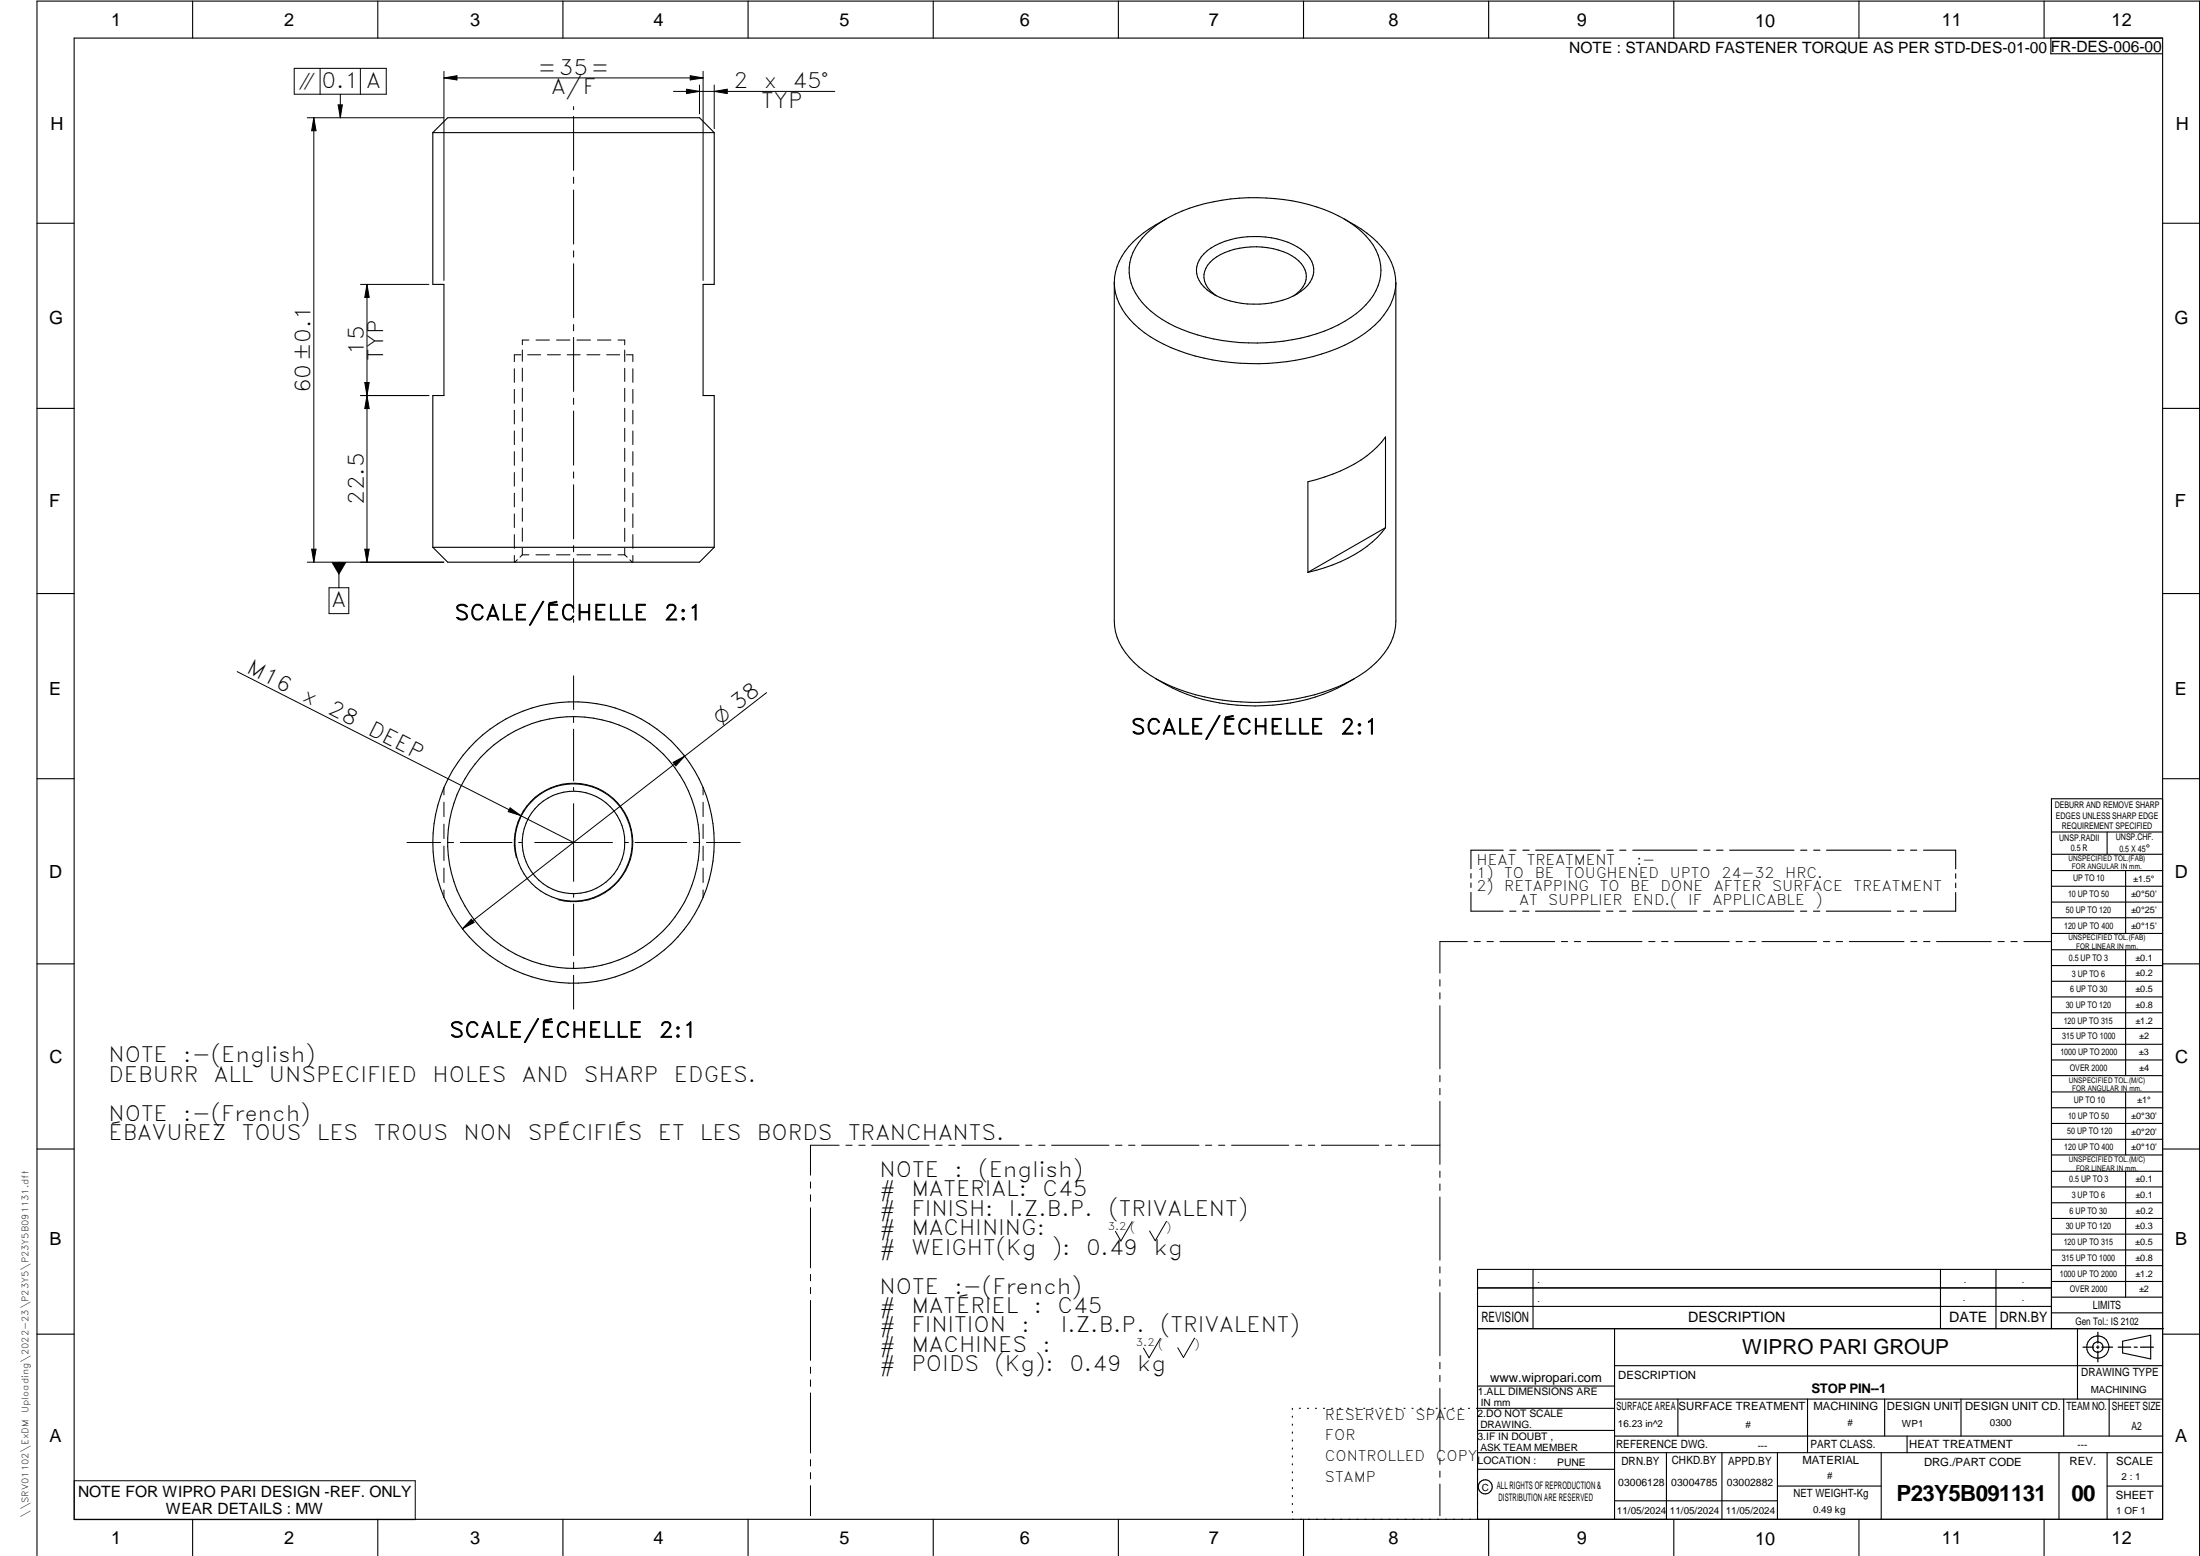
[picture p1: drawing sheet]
<svg xmlns="http://www.w3.org/2000/svg" width="594mm" height="420mm" viewBox="0 0 594 420" stroke-linecap="round" stroke-linejoin="round" font-family="sans-serif">
<g fill="none" stroke="#000" stroke-width=".3">
<path d="M20 10.3h564v400h-564zM52 .3v10M102 .3v10M152 .3v10M202 .3v10M252 .3v10M302 .3v10M352 .3v10M402 .3v10M452 .3v10M502 .3v10M552 .3v10"/>
<path d="M553.8 10.3v4.2h30.2M116.9 35.8l4-4h68l4 4M116.9 35.8v41h3v30h-3v41M116.9 35.8h76M192.9 35.8v41h-3v30h3v41M314.9 59.1a27.1 27.1 0 0 0-12.7 11.5 13.8 13.8 0 0 0-1.3 5.7M363 59.1a31.3 31.3 0 0 1 11.1 8.9 13.6 13.6 0 0 1-.4 17 32.9 32.9 0 0 1-16.8 10.6 61.2 61.2 0 0 1-42.6-2.6 23.6 23.6 0 0 1-12.6-12.4l-.7-2.9-.1-1.4M10 60.3h10M309.6 63.1a37 37 0 0 1 20.4-9 53.7 53.7 0 0 1 31.4 4.2 21.5 21.5 0 0 1 10.7 10.6 12.6 12.6 0 0 1-3.3 13.4 35 35 0 0 1-19.9 9.4 53.8 53.8 0 0 1-33.4-4.5 20.3 20.3 0 0 1-10.1-10.7 13 13 0 0 1 4.2-13.4zM325.2 68.5a20.1 20.1 0 0 1 14.9-4.6 18.5 18.5 0 0 1 13 5 6 6 0 0 1-.8 9 21.3 21.3 0 0 1-15.4 4.2 19 19 0 0 1-11.7-4.6 5.9 5.9 0 0 1 0-9zM349.4 79.9a6.4 6.4 0 0 0 3.3-6.2 9 9 0 0 0-6.2-5.8 21.7 21.7 0 0 0-18 1.5 5.8 5.8 0 0 0-2.9 7.4 8.1 8.1 0 0 0 2.9 3.1M376.9 76.3v91.4a15.6 15.6 0 0 1-5.3 11.2 41.1 41.1 0 0 1-21.4 9.8 59.3 59.3 0 0 1-37.7-5.2 21.5 21.5 0 0 1-11.3-12.9l-.3-2.9v-91.4"/>
<path d="M584 60.3h10M10 110.3h10M584 110.3h10M116.9 147.8h76M192.9 147.8l-4 4h-68l-4-4M374.1 142.5v-24.5a31.3 31.3 0 0 1-16.3 10.8l-4.6 1.3v24.5M374.1 142.5a32 32 0 0 1-16.3 10.8l-4.6 1.3M374.1 142.5l-20.9 12.1M10 160.3h10M584 160.3h10M365.8 183.2a52.1 52.1 0 0 1-38.8 6.2 43.9 43.9 0 0 1-15-6.2M10 210.3h10"/>
<path d="M584 215.7h-30v143.1M584 210.3h10M397.2 235.9v1.2M397.2 238.4v1.2M405.9 229.6h-8.7v5M407.7 229.6h1.7M411.2 229.6h1.7M414.7 229.6h17.4M433.9 229.6h1.7M437.4 229.6h1.7M440.9 229.6h17.4M460.1 229.6h1.7"/>
<path d="M463.5 229.6h1.8M467.1 229.6h17.4M486.2 229.6h1.7M489.7 229.6h1.7M493.2 229.6h17.4M512.4 229.6h1.7M515.9 229.6h1.7M519.4 229.6h8.7v5M528.1 235.9v1.3M528.1 238.5v1.2M554 224.7h30M554 230.7h30"/>
<path d="M554 235.1h30M554 239.3h30M569 224.7v6M574 235.1v17M397.2 241v5h8.7M407.7 246h1.7M411.2 246h1.7M414.6 246h17.4M433.8 246h1.8M437.3 246h1.7M440.9 246h17.3M460 246h1.7"/>
<path d="M463.5 246h1.7M467 246h17.4M486.2 246h1.7M489.7 246h1.7M493.2 246h17.4M512.4 246h1.7M515.9 246h1.7M528.1 241v5h-8.7M554 243.6h30M554 247.8h30M554 252.1h30M554 256.5h30"/>
<path d="M574 256.5v33.9M10 260.3h10M554 260.7h30M554 265h30M554 269.2h30M554 273.5h30M554 277.7h30M584 260.3h10M554 282h30M554 286.2h30M554 290.4h30M554 294.9h30"/>
<path d="M554 299.1h30M574 294.9v17M10 310.3h10M554 303.4h30M554 307.6h30M554 311.9h30M554 316.3h30M574 316.3v34M584 310.3h10M554 320.5h30M554 324.8h30M554 329h30"/>
<path d="M554 333.2h30M554 337.5h30M399 358.8h185.2M399 352.8h155M399 347.8h155M414 342.8v16M436 358.8v51.5M524 342.8v16M539 342.8v16M554 341.8h30M554 346h30M554 350.3h30"/>
<path d="M554 354.5h30M554 342.8h-155v67.5M561 358.8v19M10 360.3h10M399 374.3h37M436 377.8h148M453.1 377.8v10M488.1 377.8v14.5M508.9 377.8v10M529.5 377.8v10M557.3 377.8v10M569.5 377.8v10"/>
<path d="M573.2 362.2l7.6-1.6v6.3l-7.6-1.6zM584 368.8h-148M584 360.3h10M349 380.3v.3M349 382.4v.3M349 384.6v.3M349 386.7v.3M349 388.8v.3M349 391v.3M349 393.1v.3M349 395.3v.3M349 397.4v.3"/>
<path d="M349 399.5v.3M350.9 380.3h.2M353.1 380.3h.2M355.2 380.3h.3M357.4 380.3h.3M359.6 380.3h.3M361.7 380.3h.3M363.9 380.3h.3M366.1 380.3h.3M368.3 380.3h.2M370.4 380.3h.3M372.6 380.3h.3"/>
<path d="M374.8 380.3h.3M376.9 380.3h.4M379.1 380.3h.3M381.3 380.3h.3M383.4 380.3h.4M385.6 380.3h.3M387.8 380.3h.3M390 380.3h.3M392.2 380.3h.3M394.3 380.3h.3M396.5 380.3h.3M398.7 380.3h37.3"/>
<path d="M399 396.7h37M399 392.3h185M399 386.2h37M436 387.8h148M450 392.3v18M465 392.3v18M480 392.3v18M508 392.3v18M515 387.8v4.5M556 392.3v18M569 392.3v18M52 410.3v9.7"/>
<path d="M102 410.3v9.7M152 410.3v9.7M202 410.3v9.7M252 410.3v9.7M302 410.3v9.7M349 401.7v.3M349 403.8v.4M349 406v.3M349 408.1v.3M352 410.3v9.7M402 410.3v9.7M436 405.3h44"/>
<path d="M452 410.3v9.7M480 401.3h28M502 410.3v9.7M552 410.3v9.7M569 401.3h15M10 420v-419.7h584v419.7"/>
<circle cx="154.9" cy="227.5" r="13.8"/>
<circle cx="154.9" cy="227.5" r="38"/>
<circle cx="154.9" cy="227.5" r="15.8"/>
<circle cx="154.9" cy="227.5" r="34"/>
<circle cx="566.5" cy="363.7" r="1.39"/>
<circle cx="566.5" cy="363.8" r="3"/>
<circle cx="401.1" cy="401.5" r="1.9"/>
</g>
<g fill="none" stroke="#000" stroke-width=".27">
<path d="M79.5 18.5h24.8v6.9h-24.8zM86.4 18.5v6.9M97.3 18.5v6.9M119.9 19.3v56.4M189.9 19.3v56.4M83 31.8h36.8M84.7 31.8v120M84.7 31.8l.6 3.5h-1.1zM91.3 28.3h1.1l-.5 3.5zM91.9 25.4v6.4M119.9 21l3.5-.6v1.2zM119.9 21h70"/>
<path d="M154.9 28.8v.8M154.9 31.4v14.6M181.9 24.7h43.5M185.4 24.1l3.5 .6-3.5 .6zM186.4 20.4l3.5 .6-3.5 .6zM188.9 22.9v7.8M192.9 22.9v11.9M192.9 24.7l3.5-.6v1.2zM154.9 47.8v1.7M154.9 51.3v14.6M97.4 76.8h18.4M99.1 76.8v75"/>
<path d="M99.1 76.8l.6 3.5h-1.2zM154.9 67.7v1.7M154.9 71.2v14.6M138.9 99.6v3.7M140.7 95.8h-1.8v1.9M141 99.4v3.6M141 94.5v3.1M142.5 95.8h3.5M142.8 91.8h-1.8v1.3M144.7 91.8h3.7M147.8 95.8h3.5M150.3 91.8h3.6"/>
<path d="M153.2 95.8h3.5M154.9 87.6v1.7M154.9 91.1v14.6M155.8 91.8h3.7M158.5 95.8h3.5M161.3 91.8h3.7M163.8 95.8h3.5M166.9 91.8h1.8v1.3M168.7 94.5v3.1M168.7 99.4v3.6M169.2 95.8h1.7v1.9M170.9 99.6v3.7"/>
<path d="M97.4 106.8h18.4M98.5 103.3h1.2l-1.2 7h1.2zM138.9 105.2v3.7M138.9 110.8v3.7M138.9 116.4v3.7M141 104.8v3.6M141 110.2v3.5M141 115.6v3.6M154.9 107.5v1.7M154.9 111v14.6M168.7 104.9v3.5M168.7 110.2v3.6"/>
<path d="M168.7 115.7v3.5M170.9 105.2v3.7M170.9 110.8v3.7M170.9 116.4v3.7M138.9 122v3.6M138.9 127.6v3.7M138.9 133.2v3.7M138.9 138.8v3.7M141 121v3.5M141 126.4v3.6M141 131.8v3.5M141 137.2v3.6"/>
<path d="M154.9 127.4v1.7M154.9 130.9v14.6M168.7 121v3.6M168.7 126.4v3.6M168.7 131.8v3.6M168.7 137.2v3.6M170.9 122v3.6M170.9 127.6v3.7M170.9 133.2v3.7M170.9 138.8v3.7M83 151.8h36.8M84.2 148.3h1.1l-.6 3.5z"/>
<path d="M88.9 158.7h5.3v7h-5.3zM91.5 151.8v6.9M98.5 148.3h1.2l-.6 3.5zM138.9 144.4v3.7M138.9 150v1.8M139.7 151.1l-.6 .7M141 149.8h1.8M141 142.6v3.6M141 148v1.8M141 149.8l-.6 .7M144.7 149.8h3.7M150.3 149.8h3.6"/>
<path d="M154.9 147.3v1.7M154.9 150.8v14.6M155.8 149.8h3.7M161.3 149.8h3.7M166.9 149.8h1.8M168.7 142.6v3.6M168.7 148v1.8M168.7 149.8l.7 .7M170.1 151.2l.6 .6M170.9 144.4v3.7M170.9 150v1.8M154.9 167.2v.9"/>
<path d="M64 181.4l90.9 46.1M154.9 182.5v9.1M154.9 193.4v1.7M154.9 196.9v14M207 187l-22.1 17.2M119.9 212.7v1.9M119.9 216.6v3.9M137.7 218.1l2.9 2.1-3.4-1zM154.9 217v21M154.9 212.6v.9M181.8 205.9l3.1-1.7-2.4 2.6zM184.9 204.2l-60 46.6"/>
<path d="M189.9 212.7v1.9M189.9 216.6v3.9M109.9 227.5h9.1M119.9 222.5v3.9M119.9 228.5v3.9M119.9 234.4v3.9M120.8 227.5h1.7M124.3 227.5h14M139.4 231.6a16 16 0 0 1 14.1-20 16 16 0 0 1 17.3 17.3 16 16 0 0 1-20.1 14.1M140 227.5h.9M144.4 227.5h21M168.9 227.5h.8"/>
<path d="M171.5 227.5h14M187.2 227.5h1.8M189.9 222.5v3.9M189.9 228.5v3.9M189.9 234.4v3.9M190.7 227.5h9.2M119.9 240.3v2M127.3 248.2l.7 .9-3.1 1.7zM154.9 241.5v.8M154.9 244.1v14M154.9 259.8v1.8M189.9 240.3v2"/>
<path d="M396.2 254.3h-7.4v8.5M398.1 254.3h1.6M401.5 254.3h1.8M405 254.3h14.8M421.6 254.3h1.7M425.1 254.3h1.7M428.6 254.3h14.8M445.2 254.3h1.7M448.7 254.3h1.7M452.2 254.3h14.8M468.8 254.3h1.7M472.3 254.3h1.7"/>
<path d="M475.8 254.3h14.8M492.4 254.3h1.7M495.8 254.3h1.8M499.4 254.3h14.7M516 254.3h1.6M519.4 254.3h1.8M522.9 254.3h14.8M539.5 254.3h1.7M543 254.3h1.7M546.5 254.3h7.4M154.9 263.4v9.1M388.8 264.5v1.8"/>
<path d="M388.8 268.1v1.6M388.8 271.6v17M388.8 290.4v1.7M388.8 293.9v1.7M388.8 297.4v17M218.9 319.2v1.6M226.6 309.2h-7.7v8.1M228.4 309.2h1.7M231.9 309.2h1.7M235.4 309.2h15.5M252.7 309.2h1.7M256.2 309.2h1.7"/>
<path d="M259.7 309.2h15.5M277 309.2h1.7M280.5 309.2h1.7M284 309.2h15.5M301.2 309.2h1.8M304.8 309.2h1.7M308.3 309.2h15.5M325.5 309.2h1.7M329.1 309.2h1.6M332.6 309.2h15.4M349.8 309.2h1.7M353.3 309.2h1.7"/>
<path d="M356.8 309.2h15.5M374.1 309.2h1.7M377.6 309.2h1.7M381.1 309.2h7.7M388.8 316.2v1.7M388.8 319.7v1.7M218.9 322.6v1.8M218.9 326.1v16.2M305.7 329.9l-3 5.2-1.5-2.6M315 329.8l-3.1 5.2-1.5-2.6M388.8 323.2v17.1M218.9 344.1v1.8"/>
<path d="M218.9 347.6v1.7M218.9 351.2v16.1M388.8 342.1v1.6M388.8 345.6v1.7M388.8 349v17.1M218.9 369.1v1.7M218.9 372.6v1.8M218.9 376.1v16.2M313.3 361.4l-3 5.2-1.5-2.6M322.6 361.3l-3 5.3-1.6-2.7M388.8 367.9v1.7M388.8 371.4v1.7"/>
<path d="M388.8 374.9v17M20.1 399.8h92v10.5h-92zM218.9 394.1v1.8M218.9 397.6v1.7M388.8 393.7v1.7M388.8 397.2v1.7M218.9 401.2v8.1M388.8 400.7v8.6"/>
</g>
<path d="M566.5 359.7v3M562.5 363.8h2.9M566.1 363.8h.7M566.5 363.4v.7M566.5 364.9v2.8M567.6 363.8h2.9M572 363.8h3.4M576.3 363.8h.8M578 363.8h3.5" fill="none" stroke="#000" stroke-width=".34"/>
<g fill="#000">
<path d="M84.7 31.8l.6 3.5h-1.1zM91.3 28.3h1.1l-.5 3.5zM119.9 21l3.5-.6v1.2zM185.4 24.1l3.5 .6-3.5 .6zM186.4 20.4l3.5 .6-3.5 .6zM192.9 24.7l3.5-.6v1.2zM99.1 76.8l.6 3.5h-1.2zM98.5 103.3h1.2l-.6 3.5zM99.1 106.8l.6 3.5h-1.2zM84.2 148.3h1.1l-.6 3.5zM89.5 151.8h4l-2 3.5zM98.5 148.3h1.2l-.6 3.5z"/>
<path d="M137.7 218.1l2.9 2.1-3.4-1zM181.8 205.9l3.1-1.7-2.4 2.6zM127.3 248.2l.7 .9-3.1 1.7z"/>
</g>
<g font-size="6">
<text x="512.1" y="405.2">P23Y5B091131</text>
<text x="559.4" y="405.2">00</text>
</g>
<g font-size="5.7">
<text x="86.8" y="23.7">0.1 A</text>
<text x="145.2" y="20.2">=35=</text>
<text x="198.1" y="23.8">2</text>
<text x="206.2" y="23.8">x</text>
<text x="214" y="23.8">45°</text>
<text x="148.8" y="25.4">A/F</text>
<text x="205.6" y="29.1">TYP</text>
<text x="98.2" y="95.8" transform="rotate(-90 98.2 95.8)">15</text>
<text x="103.5" y="97.4" transform="rotate(-90 103.5 97.4)">TYP</text>
<text x="83.9" y="106.2" transform="rotate(-90 83.9 106.2)">60±0.1</text>
<text x="98.2" y="136.4" transform="rotate(-90 98.2 136.4)">22.5</text>
<text x="89.5" y="164">A</text>
<text x="122.8" y="167.4">SCALE/ÉCHELLE</text>
<text x="179.3" y="167.4">2:1</text>
<text x="66.3" y="181.5" transform="rotate(27 66.3 181.5)">M16</text>
<text x="81.3" y="189.1" transform="rotate(27 81.3 189.1)">x</text>
<text x="88.3" y="192.7" transform="rotate(27 88.3 192.7)">28</text>
<text x="99.1" y="198.1" transform="rotate(27 99.1 198.1)">DEEP</text>
<text x="305.4" y="198.2">SCALE/ÉCHELLE</text>
<text x="361.9" y="198.2">2:1</text>
<text x="121.4" y="280.1">SCALE/ÉCHELLE</text>
<text x="177.9" y="280.1">2:1</text>
<text x="29.3" y="286.9">NOTE</text>
<text x="49.5" y="286.9">:-(English)</text>
<text x="29.3" y="292.1">DEBURR</text>
<text x="57.7" y="292.1">ALL</text>
<text x="72.6" y="292.1">UNSPECIFIED</text>
<text x="116.8" y="292.1">HOLES</text>
<text x="140.9" y="292.1">AND</text>
<text x="157.6" y="292.1">SHARP</text>
<text x="182" y="292.1">EDGES.</text>
<text x="29.3" y="302.6">NOTE</text>
<text x="49.5" y="302.6">:-(French)</text>
<text x="29.3" y="307.8">ÉBAVUREZ</text>
<text x="65.3" y="307.8">TOUS</text>
<text x="85.6" y="307.8">LES</text>
<text x="100.9" y="307.8">TROUS</text>
<text x="125.2" y="307.8">NON</text>
<text x="142.6" y="307.8">SPÉCIFIÉS</text>
<text x="177.6" y="307.8">ET</text>
<text x="189" y="307.8">LES</text>
<text x="204.4" y="307.8">BORDS</text>
<text x="229" y="307.8">TRANCHANTS.</text>
<text x="237.5" y="317.8">NOTE</text>
<text x="257.7" y="317.8">:</text>
<text x="264.1" y="317.8">(English)</text>
<text x="237.5" y="323">#</text>
<text x="246.1" y="323">MATERIAL:</text>
<text x="281.5" y="323">C45</text>
<text x="237.5" y="328.3">#</text>
<text x="246.1" y="328.3">FINISH:</text>
<text x="272.4" y="328.3">I.Z.B.P.</text>
<text x="299.3" y="328.3">(TRIVALENT)</text>
<text x="237.5" y="333.5">#</text>
<text x="246.1" y="333.5">MACHINING:</text>
<text x="237.5" y="338.8">#</text>
<text x="246.1" y="338.8">WEIGHT(Kg</text>
<text x="284" y="338.8">):</text>
<text x="293.3" y="338.8">0.49</text>
<text x="311.6" y="338.8">kg</text>
<text x="237.5" y="349.3">NOTE</text>
<text x="257.7" y="349.3">:-(French)</text>
<text x="237.5" y="354.5">#</text>
<text x="237.5" y="359.8">#</text>
<text x="246.1" y="354.5">MATÉRIEL</text>
<text x="246.1" y="359.8">FINITION</text>
<text x="275.8" y="359.8">:</text>
<text x="279.2" y="354.5">:</text>
<text x="285.6" y="354.5">C45</text>
<text x="286.4" y="359.8">I.Z.B.P.</text>
<text x="313.3" y="359.8">(TRIVALENT)</text>
<text x="237.5" y="365">#</text>
<text x="246.1" y="365">MACHINES</text>
<text x="281.5" y="365">:</text>
<text x="237.5" y="370.3">#</text>
<text x="246.1" y="370.3">POIDS</text>
<text x="268.5" y="370.3">(Kg):</text>
<text x="288.8" y="370.3">0.49</text>
<text x="307.1" y="370.3">kg</text>
</g>
<text font-size="5.6" x="470.5" y="365.5">WIPRO PARI GROUP</text>
<g font-size="5.4">
<text x="80.7" y="23.7">i</text>
<text x="194.4" y="195.7" transform="rotate(-38 194.4 195.7)">O 38</text>
</g>
<g font-size="4.9">
<text x="30" y="6.9">1</text>
<text x="76.7" y="6.9">2</text>
<text x="127" y="6.9">3</text>
<text x="176.5" y="6.9">4</text>
<text x="226.7" y="6.9">5</text>
<text x="275.4" y="6.9">6</text>
<text x="326.4" y="6.9">7</text>
<text x="375" y="6.9">8</text>
<text x="425.8" y="6.9">9</text>
<text x="473.9" y="7.3">10</text>
<text x="524.3" y="6.9">11</text>
<text x="570.2" y="6.9">12</text>
<text x="13.6" y="35.1">H</text>
<text x="587.6" y="35.1">H</text>
<text x="13.2" y="87.5">G</text>
<text x="587.2" y="87.5">G</text>
<text x="13.2" y="137">F</text>
<text x="587.2" y="137">F</text>
<text x="13.2" y="187.6">E</text>
<text x="587.2" y="187.6">E</text>
<text x="13.2" y="237">D</text>
<text x="587.2" y="237">D</text>
<text x="13.4" y="287.1">C</text>
<text x="587.4" y="287.1">C</text>
<text x="13.4" y="336.2">B</text>
<text x="587.4" y="336.2">B</text>
<text x="13.4" y="389.3">A</text>
<text x="587.4" y="389.3">A</text>
<text x="30" y="416.9">1</text>
<text x="76.7" y="416.9">2</text>
<text x="127" y="416.9">3</text>
<text x="176.5" y="416.9">4</text>
<text x="226.7" y="416.9">5</text>
<text x="275.4" y="416.9">6</text>
<text x="326.4" y="416.9">7</text>
<text x="375" y="416.9">8</text>
<text x="425.8" y="416.9">9</text>
<text x="473.9" y="417.3">10</text>
<text x="524.3" y="416.9">11</text>
<text x="570.2" y="416.9">12</text>
</g>
<g font-size="4.2">
<text x="423.7" y="14.3">NOTE : STANDARD FASTENER TORQUE AS PER STD-DES-01-00</text>
<text x="553.8" y="14">FR-DES-006-00</text>
<text x="21.1" y="404.3">NOTE FOR WIPRO PARI DESIGN -REF. ONLY</text>
<text x="44.8" y="408.8">WEAR DETAILS : MW</text>
</g>
<g font-size="3.9">
<text x="398.7" y="233.5">HEAT</text>
<text x="412.3" y="233.5">TREATMENT</text>
<text x="441.9" y="233.5">:-</text>
<text x="398.7" y="237.1">1)</text>
<text x="406.2" y="237.1">TO</text>
<text x="414.4" y="237.1">BE</text>
<text x="422.6" y="237.1">TOUGHENED</text>
<text x="450.9" y="237.1">UPTO</text>
<text x="464.8" y="237.1">24-32</text>
<text x="482.1" y="237.1">HRC.</text>
<text x="398.7" y="240.7">2)</text>
<text x="406.2" y="240.7">RETAPPING</text>
<text x="410.2" y="244.3">AT</text>
<text x="418.1" y="244.3">SUPPLIER</text>
<text x="432" y="240.7">TO</text>
<text x="440.2" y="240.7">BE</text>
<text x="441" y="244.3">END.(</text>
<text x="448.4" y="240.7">DONE</text>
<text x="455.9" y="244.3">IF</text>
<text x="462.4" y="244.3">APPLICABLE</text>
<text x="462.8" y="240.7">AFTER</text>
<text x="478.5" y="240.7">SURFACE</text>
<text x="490.2" y="244.3">)</text>
<text x="500.5" y="240.7">TREATMENT</text>
<text x="400" y="357.1">REVISION</text>
<text x="455.9" y="357.1">DESCRIPTION</text>
<text x="526.4" y="357.1">DATE</text>
<text x="540" y="357.1">DRN.BY</text>
<text x="357.8" y="383.3">RESERVED</text>
<text x="382.3" y="383.3">SPACE</text>
<text x="357.8" y="388.9">FOR</text>
<text x="357.8" y="394.5">CONTROLLED</text>
<text x="387.8" y="394.5">COPY</text>
<text x="357.8" y="400">STAMP</text>
</g>
<text font-size="3.6" x="489.2" y="376.1">STOP PIN--1</text>
<text font-size="3.5" x="402.4" y="373.3">www.wipropari.com</text>
<g font-size="3.1">
<text x="565.1" y="353.5">LIMITS</text>
<text x="562" y="371.7">DRAWING TYPE</text>
<text x="437" y="372.3">DESCRIPTION</text>
<text x="436.5" y="380.8">SURFACE AREA</text>
<text x="453.3" y="380.8">SURFACE TREATMENT</text>
<text x="489.7" y="380.8">MACHINING</text>
<text x="509.5" y="380.8">DESIGN UNIT</text>
<text x="530.6" y="380.8">DESIGN UNIT CD.</text>
<text x="558" y="380.6">TEAM NO.</text>
<text x="570.3" y="380.7">SHEET SIZE</text>
<text x="575.6" y="386.1">A2</text>
<text x="436.4" y="391.1">REFERENCE DWG.</text>
<text x="437.8" y="395.5">DRN.BY</text>
<text x="451.4" y="395.4">CHKD.BY</text>
<text x="466.6" y="395.5">APPD.BY</text>
<text x="486.7" y="395.4">MATERIAL</text>
<text x="488.9" y="390.9">PART CLASS.</text>
<text x="515.6" y="390.9">HEAT TREATMENT</text>
<text x="519.6" y="395.9">DRG./PART CODE</text>
<text x="558.9" y="395.5">REV.</text>
<text x="571.4" y="395.6">SCALE</text>
<text x="484.3" y="404.2">NET WEIGHT-Kg</text>
<text x="571.4" y="404.7">SHEET</text>
</g>
<text font-size="3" x="579.5" y="230.1">°</text>
<g font-size="2.8">
<text x="299.1" y="332.1">3.2 (</text>
<text x="315" y="332.5">)</text>
<text x="560.4" y="357.7">Gen Tol.: IS 2102</text>
<text x="306.7" y="363.6">3.2 (</text>
<text x="322.5" y="364">)</text>
<text x="399.1" y="376.6">1.ALL DIMENSIONS ARE</text>
<text x="399" y="382.7">2.DO NOT SCALE</text>
<text x="399" y="388.7">3.IF IN DOUBT ,</text>
<text x="399" y="395.4">LOCATION :</text>
<text x="420.5" y="396">PUNE</text>
<text x="404.2" y="402">ALL RIGHTS OF REPRODUCTION &amp;</text>
<text x="437" y="401.2">03006128</text>
<text x="451.3" y="401.2">03004785</text>
<text x="466.3" y="401.2">03002882</text>
<text x="404.7" y="405.4">DISTRIBUTION ARE RESERVED</text>
</g>
<g font-size="2.7">
<text x="564.6" y="376.2">MACHINING</text>
<text x="399.9" y="379.7">IN mm</text>
<text x="399.7" y="385.7">DRAWING.</text>
<text x="436.9" y="385.4">16.23 in^2</text>
<text x="471.4" y="385.5">#</text>
<text x="498.9" y="385">#</text>
<text x="513.6" y="385.3">WP1</text>
<text x="537.3" y="385.1">0300</text>
<text x="399.7" y="391.8">ASK TEAM MEMBER</text>
<text x="474.6" y="391.2">---</text>
<text x="561" y="391.1">---</text>
<text x="493.4" y="399.5">#</text>
<text x="572.8" y="399.7">2 : 1</text>
<text x="400.1" y="402.5">C</text>
<text x="436.6" y="408.7">11/05/2024</text>
<text x="450.9" y="408.8">11/05/2024</text>
<text x="466" y="408.9">11/05/2024</text>
<text x="489.6" y="408.5">0.49 kg</text>
<text x="571.4" y="408.7">1 OF 1</text>
</g>
<g font-size="2.5">
<text x="554.9" y="218.3">DEBURR AND REMOVE SHARP</text>
<text x="555.2" y="221">EDGES UNLESS SHARP EDGE</text>
<text x="556.1" y="227.1">UNSP.RADII</text>
<text x="556.8" y="223.8">REQUIREMENT SPECIFIED</text>
<text x="571.4" y="226.9">UNSP.CHF.</text>
<text x="559.2" y="229.9">0.5 R</text>
<text x="572.3" y="230.1">0.5 X 45</text>
<text x="559.8" y="238">UP TO 10</text>
<text x="576.1" y="238.1">±1.5°</text>
<text x="558.5" y="242.2">10 UP TO 50</text>
<text x="575.5" y="242.3">±0°50'</text>
<text x="557.4" y="250.7">120 UP TO 400</text>
<text x="557.9" y="246.5">50 UP TO 120</text>
<text x="575.5" y="250.7">±0°15'</text>
<text x="575.5" y="246.5">±0°25'</text>
<text x="558.7" y="259.4">0.5 UP TO 3</text>
<text x="559.5" y="263.7">3 UP TO 6</text>
<text x="576.6" y="263.6">±0.2</text>
<text x="576.6" y="259.4">±0.1</text>
<text x="559" y="267.9">6 UP TO 30</text>
<text x="576.6" y="267.9">±0.5</text>
<text x="557.8" y="272.2">30 UP TO 120</text>
<text x="576.6" y="272.2">±0.8</text>
<text x="556.9" y="280.7">315 UP TO 1000</text>
<text x="557.3" y="276.4">120 UP TO 315</text>
<text x="576.6" y="276.4">±1.2</text>
<text x="577.7" y="280.7">±2</text>
<text x="556.4" y="284.9">1000 UP TO 2000</text>
<text x="577.6" y="284.9">±3</text>
<text x="558.9" y="289.2">OVER 2000</text>
<text x="577.7" y="289.3">±4</text>
<text x="560" y="297.9">UP TO 10</text>
<text x="577.1" y="297.9">±1°</text>
<text x="558.5" y="302.1">10 UP TO 50</text>
<text x="575.5" y="302.1">±0°30'</text>
<text x="557.4" y="310.6">120 UP TO 400</text>
<text x="558.2" y="306.3">50 UP TO 120</text>
<text x="575.5" y="310.6">±0°10'</text>
<text x="575.5" y="306.4">±0°20'</text>
<text x="558.8" y="319.2">0.5 UP TO 3</text>
<text x="559.4" y="323.4">3 UP TO 6</text>
<text x="576.6" y="319.2">±0.1</text>
<text x="576.6" y="323.5">±0.1</text>
<text x="558.9" y="327.7">6 UP TO 30</text>
<text x="576.7" y="327.7">±0.2</text>
<text x="557.8" y="332">30 UP TO 120</text>
<text x="576.6" y="332">±0.3</text>
<text x="556.8" y="340.5">315 UP TO 1000</text>
<text x="557.3" y="336.3">120 UP TO 315</text>
<text x="576.6" y="336.3">±0.5</text>
<text x="576.6" y="340.5">±0.8</text>
<text x="415.2" y="346.4">.</text>
<text x="530.3" y="346.5">.</text>
<text x="545.9" y="346.4">.</text>
<text x="556.2" y="344.7">1000 UP TO 2000</text>
<text x="576.6" y="344.7">±1.2</text>
<text x="415.2" y="351.5">.</text>
<text x="530" y="351.3">.</text>
<text x="545.9" y="351.4">.</text>
<text x="558.9" y="349">OVER 2000</text>
<text x="577.6" y="349">±2</text>
</g>
<g font-size="2.4">
<text x="7.7" y="381.5" transform="rotate(-90 7.7 381.5)">Uploading\2022-23\P23Y5\P23Y5B091131.dft</text>
<text x="7.7" y="409.8" transform="rotate(-90 7.7 409.8)">\\SRV01102\ExDM</text>
</g>
<g font-size="2.1">
<text x="558.5" y="232.4">UNSPECIFIED TOL.(FAB)</text>
<text x="559.5" y="234.7">FOR ANGULAR IN mm.</text>
<text x="558.6" y="253.9">UNSPECIFIED TOL.(FAB)</text>
<text x="560.7" y="256.3">FOR LINEAR IN mm.</text>
<text x="558.7" y="292.3">UNSPECIFIED TOL.(M/C)</text>
<text x="559.6" y="294.7">FOR ANGULAR IN mm.</text>
<text x="558.7" y="313.7">UNSPECIFIED TOL.(M/C)</text>
<text x="560.6" y="316.1">FOR LINEAR IN mm.</text>
</g>
</svg>
